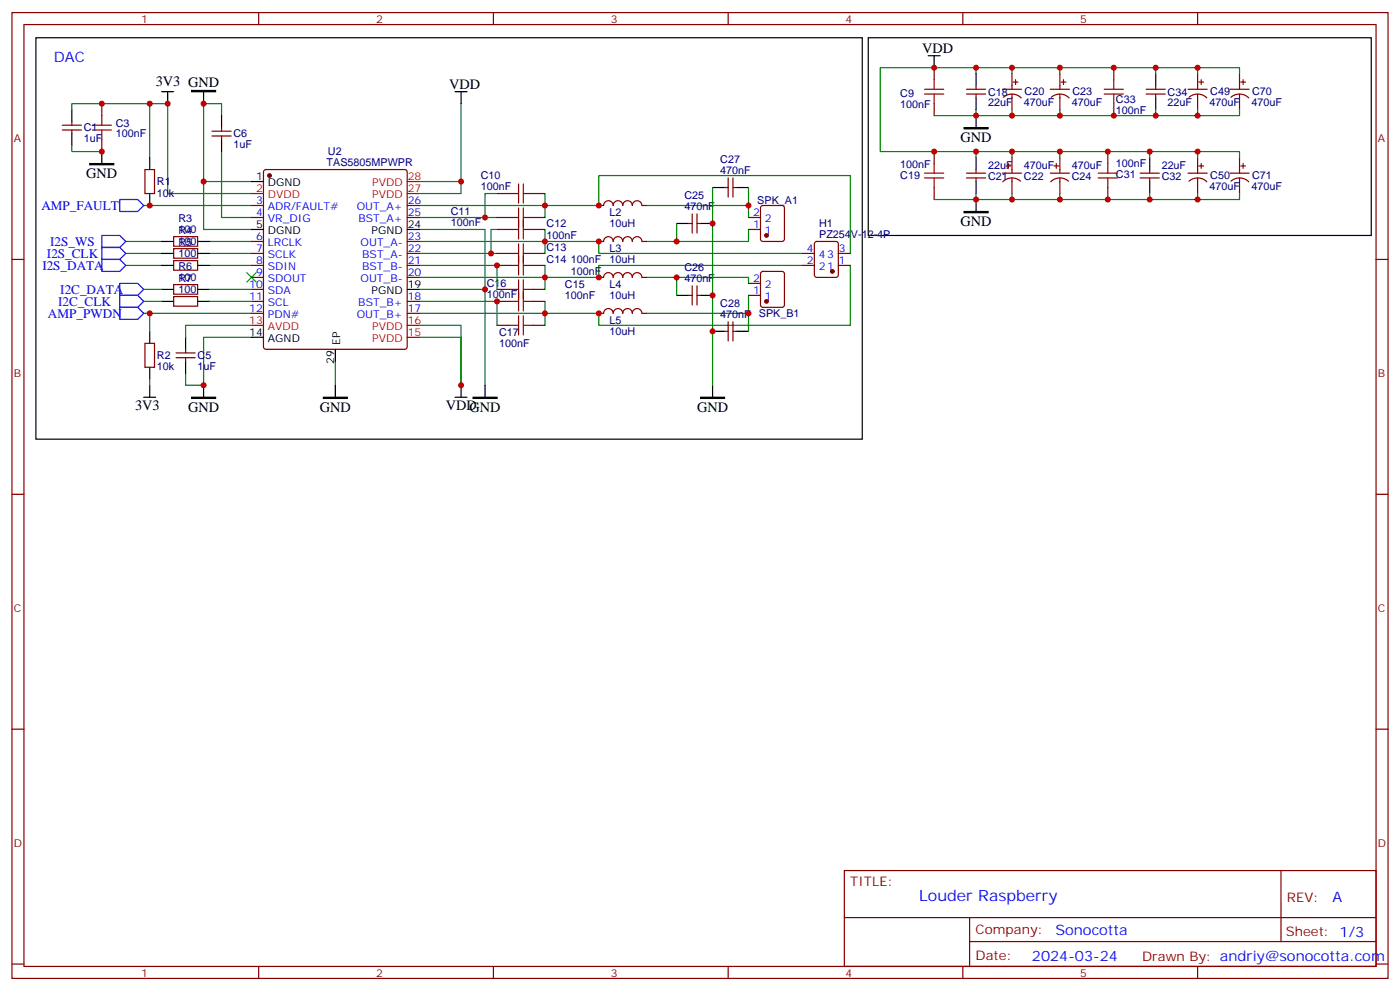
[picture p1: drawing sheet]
<svg xmlns="http://www.w3.org/2000/svg" width="412mm" height="292mm" viewBox="0 0 412 292" stroke-linecap="round" stroke-linejoin="round" font-family="sans-serif">
<g fill="none" stroke="#870000" stroke-width=".35">
<path d="M3.5 3.7h405.4v284.3h-405.4zM7.1 7.2h398.2v277.3h-398.2zM76.2 3.7v3.5M145.3 3.7v3.5M214.5 3.7v3.5M275.2 19.9v3.6M283.6 3.7v3.5M328.1 19.9v3.6M352.8 3.7v3.5M18.3 38.3h5.7M18.3 36.9h5.7M21.2 35.8v1.1"/>
<path d="M21.2 38.3v1M30 30.5v3.5M62.4 38.6h5.7M65.3 37.6v1M275.2 30.5v3.5M284.7 26.3h5.6M284.7 27.7h5.6M287.5 25.2v1.1M287.5 27.7v1.1M295.3 26.3h5.6M295.6 28.7a3.8 3.8 0 0 1 5.2 .1M298.1 21.7v4.6"/>
<path d="M298.1 27.7v4.6M298.4 24.2h1.5M299.2 23.5v1.4M309.4 26.3h5.6M309.7 28.7a3.8 3.8 0 0 1 5.2 .1M312.2 21.7v4.6M312.2 27.7v4.6M312.6 24.2h1.4M313.3 23.5v1.4M328.1 30.5v3.5M337.6 26.3h5.7M337.6 27.7h5.7"/>
<path d="M340.4 25.2v1.1M340.4 27.7v1.1M350 26.3h5.6M350.2 28.7a3.8 3.8 0 0 1 5.3 .1M352.8 21.7v4.6M352.8 27.7v4.6M353.1 24.2h1.4M353.8 23.5v1.4M362.3 26.3h5.6M362.6 28.7a3.8 3.8 0 0 1 5.2 .1M365.1 21.7v4.6M365.1 27.7v4.6"/>
<path d="M365.5 24.2h1.4M366.2 23.5v1.4M30 41.1v3.5M42.7 49.9h2.8v7.1h-2.8zM62.4 40h5.7M65.3 40v1.1M77.8 50.1l.5-.2h40.9l.5 .2 .2 .5v51.5l-.2 .5-.5 .2h-40.9l-.5-.2-.2-.5v-51.5zM146.4 57h3.5M157 57h3.5M213.4 55.2h1.1M214.5 52.4v5.6M215.9 52.4v5.6"/>
<path d="M215.9 55.2h1.1M275.2 44.6v3.6M275.2 55.2v3.5M284.7 51h5.6M284.7 52.4h5.6M287.5 49.9v1.1M287.5 52.4v1M295.3 51h5.6M296.3 48.9h1.4M297 48.2v1.4M298.1 46.4v4.6M298.1 52.4v4.6"/>
<path d="M300.6 53.4a3.8 3.8 0 0 0-5.2 .1M309.4 51h5.6M310.4 48.9h1.5M311.1 48.2v1.4M312.2 46.4v4.6M312.2 52.4v4.6M314.7 53.4a3.8 3.8 0 0 0-5.2 .1M326.3 44.6v3.6M326.3 55.2v3.5M335.8 51h5.7M335.8 52.4h5.7M338.7 49.9v1.1"/>
<path d="M338.7 52.4v1M350 51h5.6M350.2 53.4a3.8 3.8 0 0 1 5.3 .1M352.8 46.4v4.6M352.8 52.4v4.6M353.1 48.9h1.4M353.8 48.2v1.4M362.3 51h5.6M362.6 53.4a3.8 3.8 0 0 1 5.2 .1M365.1 46.4v4.6M365.1 52.4v4.6M365.5 48.9h1.4"/>
<path d="M366.2 48.2v1.4M3.5 76.4h3.6M51.2 69.7h7v2.8h-7zM51.2 73.2h7v2.8h-7zM51.2 76.7h7v2.9h-7zM74.1 60.5h3.5M74.1 64h3.5M74.1 71.1h3.5M74.1 74.6h3.5M74.1 78.1h3.5M119.9 60.5h3.6M119.9 64h3.6"/>
<path d="M119.9 71.1h3.6M119.9 74.6h3.6M119.9 78.1h3.6M146.4 64h3.5M146.4 74.6h3.5M146.4 78.1h3.5M146.4 67.6h3.5M157 64h3.5M157 74.6h3.5M157 78.1h3.5M157 67.6h3.5M176.4 71.1h1.4a1.41 1.41 0 0 1 1.4-1.4 1.41 1.41 0 0 1 1.4 1.4 1.41 1.41 0 0 1 1.4-1.4 1.41 1.41 0 0 1 1.4 1.4 1.41 1.41 0 0 1 1.5-1.4 1.41 1.41 0 0 1 1.4 1.4 1.41 1.41 0 0 1 1.4-1.4 1.41 1.41 0 0 1 1.4 1.4h1.4"/>
<path d="M176.4 60.5h1.4M177.8 60.5a1.41 1.41 0 0 1 1.4-1.4 1.41 1.41 0 0 1 1.4 1.4M180.6 60.5a1.41 1.41 0 0 1 1.4-1.4 1.41 1.41 0 0 1 1.4 1.4M183.4 60.5a1.41 1.41 0 0 1 1.5-1.4 1.41 1.41 0 0 1 1.4 1.4M186.3 60.5a1.41 1.41 0 0 1 1.4-1.4 1.41 1.41 0 0 1 1.4 1.4h1.4M202.8 65.8h1.1M203.9 63v5.6M205.3 63v5.6M205.3 65.8h1.1M220.5 64h3.5M220.5 67.6h3.5M224.2 60.7l.5-.2h5.7l.6 .4 .1 9.5-.5 .6-5.9 .1-.6-.5-.1-9.4z"/>
<path d="M236.4 74.6h3.5M236.4 78.1h3.5M240.1 71.3l.5-.2h5.6l.7 .4v9.5l-.4 .6-5.9 .1-.7-.5v-9.4zM246.9 74.6h3.6M246.9 78.1h3.6M405.3 76.4h3.6M51.2 83.8h7v2.8h-7zM51.2 87.3h7v2.8h-7zM74.1 81.7h3.5M74.1 85.2h3.5M74.1 88.7h3.5M74.1 92.3h3.5"/>
<path d="M119.9 81.7h3.6M119.9 88.7h3.6M119.9 92.3h3.6M146.4 85.2h3.5M146.4 88.7h3.5M146.4 95.8h3.5M157 85.2h3.5M157 88.7h3.5M157 95.8h3.5M176.4 81.7h1.4a1.41 1.41 0 0 1 1.4-1.4 1.41 1.41 0 0 1 1.4 1.4 1.41 1.41 0 0 1 1.4-1.4 1.41 1.41 0 0 1 1.4 1.4 1.41 1.41 0 0 1 1.5-1.4 1.41 1.41 0 0 1 1.4 1.4 1.41 1.41 0 0 1 1.4-1.4 1.41 1.41 0 0 1 1.4 1.4h1.4M176.4 92.3l1.4-.1a1.41 1.41 0 0 1 1.4-1.4 1.41 1.41 0 0 1 1.4 1.5 1.41 1.41 0 0 1 1.4-1.5 1.41 1.41 0 0 1 1.4 1.5 1.41 1.41 0 0 1 1.5-1.5 1.41 1.41 0 0 1 1.4 1.5 1.41 1.41 0 0 1 1.4-1.5 1.41 1.41 0 0 1 1.4 1.5h1.4M202.8 87h1.1"/>
<path d="M203.9 84.1v5.7M205.3 87h1.1M205.3 84.1v5.7M213.4 97.5h1.1M214.5 94.7v5.7M215.9 94.7v5.7M215.9 97.5h1.1M220.5 87h3.5M220.5 83.4h3.5M224.2 80.1l.5-.2h5.7l.6 .4 .1 9.5-.5 .6-5.9 .1-.6-.5-.1-9.4zM42.7 101.1h2.8v7h-2.8zM51.9 105.3h5.6"/>
<path d="M51.9 103.9h5.6M54.7 102.8v1.1M54.7 105.3v1.1M3.5 145.5h3.6M405.3 145.5h3.6M3.5 214.7h3.6M405.3 214.7h3.6M248.7 256.3h156.6v28.2h-156.6zM377.3 256.3v20.9M248.7 270.1h156.5M285.6 277.2h119.6M285.6 270.1v14.2"/>
<path d="M3.5 283.8h3.6M76.2 284.5v3.5M145.3 284.5v3.5M214.5 284.5v3.5M283.6 284.5v3.5M352.8 284.5v3.5M405.3 283.8h3.6"/>
</g>
<g fill="none" stroke="#000" stroke-width=".35">
<path d="M10.6 11.1h243.4v118.2h-243.4zM255.8 11.1h148.1v58.2h-148.1zM273.4 16.4h3.5M275.2 16.4v3.5M21.2 32.3v3.5M21.2 39.3v3.6M47.6 27h3.6M49.4 27v3.5M60 27v3.5M65.3 34v3.6M134.1 27h3.5M135.8 27v3.5"/>
<path d="M287.5 21.7v3.5M287.5 28.8v3.5M287.5 34v3.6M340.4 21.7v3.5M340.4 28.8v3.5M30 44.6v3.6M44.1 46.4v3.5M44.1 57v3.5M65.3 41.1v3.5M74.1 53.4h3.5M209.9 55.2h3.5M217 55.2h3.5"/>
<path d="M287.5 46.4v3.5M287.5 53.4v3.6M287.5 58.7v3.6M338.7 46.4v3.5M338.7 53.4v3.6M47.6 71.1h3.6M47.6 74.6h3.6M47.6 78.1h3.6M58.2 71.1h3.5M58.2 74.6h3.5M58.2 78.1h3.5M74.1 67.6h3.5"/>
<path d="M119.9 67.6h3.6M199.3 65.8h3.5M206.4 65.8h3.5M44.1 97.5v3.6M47.6 85.2h3.6M47.6 88.7h3.6M54.7 99.3v3.5M58.2 85.2h3.5M58.2 88.7h3.5M74.1 99.3h3.5M119.9 85.2h3.6M199.3 87h3.5"/>
<path d="M206.4 87h3.5M209.9 97.5h3.5M217 97.5h3.5M42.3 116.9h3.6M44.1 108.1v3.6M44.1 113.4v3.5M54.7 106.4v3.5M60 113.4v3.5M98.8 102.8v3.6M98.8 113.4v3.5M134.1 116.9h3.5M135.8 113.4v3.5"/>
<path d="M142.9 113.4v3.5M209.9 113.4v3.5"/>
</g>
<g fill="none" stroke="#008700" stroke-width=".35">
<path d="M287.5 19.9v1.8M298.1 19.9h14.1v1.8M312.2 19.9h28.2v1.8M340.4 19.9h12.4v1.8M352.8 19.9h12.3v1.8M44.1 30.5h-22.9v1.8M65.3 34v-3.5h-5.3v22.9h14.1M135.8 30.5v26.5h-12.3M287.5 32.3v1.7M298.1 32.3v1.7h-22.9M298.1 21.7v-1.8h-38.8v24.7h28.2v1.8M312.2 32.3v1.7h-14.1"/>
<path d="M340.4 32.3v1.7h-28.2M352.8 32.3v1.7h-12.4M365.1 32.3v1.7h-12.3M21.2 42.9v1.7h8.8M44.1 46.4v-15.9h5.3v26.5h24.7M60 53.4v14.2h14.1M65.3 44.6v19.4h8.8M123.5 53.4h12.3M146.4 57h-3.5v7M160.5 57v7M209.9 55.2v58.2M220.5 55.2v5.3"/>
<path d="M287.5 44.6h10.6v1.8M287.5 57v1.7h-12.3M298.1 44.6h14.1v1.8M298.1 57v1.7h-10.6M312.2 57v1.7h-14.1M312.2 44.6h26.5v1.8M338.7 57v1.7h-26.5M338.7 44.6h14.1v1.8M352.8 57v1.7h-14.1M352.8 44.6h12.3v1.8M365.1 57v1.7h-12.3M37 78.1h10.6"/>
<path d="M37 74.6h10.6M37 71.1h10.6M42.3 60.5h31.8M61.7 78.1h12.4M61.7 74.6h12.4M61.7 71.1h12.4M123.5 74.6h22.9M123.5 71.1h52.9v3.5h60M123.5 60.5h52.9v-8.8h74.1v22.9M123.5 67.6h19.4v17.6M123.5 78.1h22.9v7.1M123.5 64h22.9"/>
<path d="M146.4 67.6h-1.8v7M160.5 67.6v7M160.5 78.1v7.1M190.5 60.5h30v3.5M199.3 65.8v5.3M220.5 67.6v3.5h-30M236.4 78.1h-60v3.6h-52.9M250.5 78.1v17.7h-74.1v-3.5h-52.9M42.3 92.3h31.8M42.3 85.2h5.3M42.3 88.7h5.3M44.1 92.3v5.2"/>
<path d="M61.7 85.2h12.4M61.7 88.7h12.4M74.1 99.3h-14.1v14.1h-5.3v-3.5M74.1 95.8h-19.4v3.5M123.5 88.7h22.9v7.1M123.5 95.8h12.3v17.6v-14.1h-12.3M123.5 85.2h19.4v28.2M160.5 88.7v7.1M190.5 81.7h30v1.7M199.3 81.7v5.3M220.5 87v5.3h-30M220.5 92.3v5.2"/>
<path d="M44.1 111.7v1.7M98.8 106.4v7"/>
</g>
<path d="M35.3 58.7h5.3l1.7 1.8-1.7 1.8h-5.3zM30 76.4h5.3l1.7 1.7-1.7 1.8h-5.3zM30 72.8h5.3l1.7 1.8-1.7 1.8h-5.3zM30 69.3h5.3l1.7 1.8-1.7 1.7h-5.3zM35.3 90.5h5.3l1.7 1.8-1.7 1.7h-5.3zM35.3 87h5.3l1.7 1.7-1.7 1.8h-5.3zM35.3 83.4h5.3l1.7 1.8-1.7 1.8h-5.3z" fill="none" stroke="#00f" stroke-width=".35"/>
<path d="M56.4 26.6h7.1v.4h-7.1zM284 37.6h7v.3h-7zM26.5 48.2h7v.3h-7zM284 62.3h7v.3h-7zM56.4 116.9h7.1v.4h-7.1zM95.2 116.9h7.1v.4h-7.1zM139.3 116.9h7.1v.4h-7.1zM206.4 116.9h7v.4h-7z" fill="#000" stroke="#000" stroke-width=".35"/>
<path d="M72.7 80.3l2.8 2.8M75.5 80.3l-2.8 2.8" fill="none" stroke="#3c3" stroke-width=".35"/>
<g fill="#870000" stroke="#870000" stroke-width=".35">
<circle cx="79.4" cy="51.7" r=".53"/>
<circle cx="225.8" cy="88.7" r=".53"/>
<circle cx="225.8" cy="69.3" r=".53"/>
<circle cx="245.2" cy="79.9" r=".53"/>
</g>
<path d="M74.1 57h3.5M119.9 57h3.6M119.9 53.4h3.6M74.1 95.8h3.5M119.9 95.8h3.6M119.9 99.3h3.6" fill="none" stroke="#f00" stroke-width=".35"/>
<g fill="none" stroke="#a10000" stroke-width=".35">
<path d="M27.2 38.3h5.6M27.2 36.9h5.6M30 34v2.9M30 38.3v2.8M272.3 27.7h5.7M272.3 26.3h5.7M275.2 23.5v2.8M275.2 27.7v2.8M325.3 27.7h5.6M325.3 26.3h5.6M328.1 23.5v2.8M328.1 27.7v2.8"/>
<path d="M149.9 57h2.9M152.8 54.2v5.6M154.2 57h2.8M154.2 54.2v5.6M272.3 51h5.7M272.3 52.4h5.7M275.2 48.2v2.8M275.2 52.4v2.8M323.5 51h5.6M323.5 52.4h5.6M326.3 48.2v2.8M326.3 52.4v2.8"/>
<path d="M149.9 64h2.9M149.9 74.6h2.9M149.9 67.6h2.9M149.9 78.1h2.9M152.8 61.2v9.2M152.8 71.8v9.2M154.2 61.2v9.2M154.2 71.8v9.2M154.2 64h2.8M154.2 74.6h2.8M154.2 67.6h2.8M154.2 78.1h2.8"/>
<path d="M149.9 88.7h2.9M149.9 95.8h2.9M149.9 85.2h2.9M152.8 82.4v9.1M152.8 93v5.6M154.2 82.4v9.1M154.2 93v5.6M154.2 88.7h2.8M154.2 95.8h2.8M154.2 85.2h2.8"/>
</g>
<g fill="#c00">
<circle cx="60" cy="30.5" r=".88"/>
<circle cx="160.5" cy="60.5" r=".88"/>
<circle cx="160.5" cy="71.1" r=".88"/>
<circle cx="160.5" cy="81.7" r=".88"/>
<circle cx="160.5" cy="92.3" r=".88"/>
<circle cx="49.4" cy="30.5" r=".88"/>
<circle cx="142.9" cy="85.2" r=".88"/>
<circle cx="60" cy="53.4" r=".88"/>
<circle cx="44.1" cy="60.5" r=".88"/>
<circle cx="60" cy="113.4" r=".88"/>
<circle cx="44.1" cy="92.3" r=".88"/>
<circle cx="220.5" cy="92.3" r=".88"/>
<circle cx="199.3" cy="81.7" r=".88"/>
<circle cx="199.3" cy="71.1" r=".88"/>
<circle cx="220.5" cy="60.5" r=".88"/>
<circle cx="209.9" cy="87" r=".88"/>
<circle cx="209.9" cy="65.8" r=".88"/>
<circle cx="209.9" cy="97.5" r=".88"/>
<circle cx="30" cy="44.6" r=".88"/>
<circle cx="44.1" cy="30.5" r=".88"/>
<circle cx="30" cy="30.5" r=".88"/>
<circle cx="142.9" cy="64" r=".88"/>
<circle cx="144.6" cy="74.6" r=".88"/>
<circle cx="146.4" cy="88.7" r=".88"/>
<circle cx="146.4" cy="78.1" r=".88"/>
<circle cx="176.4" cy="71.1" r=".88"/>
<circle cx="176.4" cy="60.5" r=".88"/>
<circle cx="176.4" cy="81.7" r=".88"/>
<circle cx="176.4" cy="92.3" r=".88"/>
<circle cx="287.5" cy="34" r=".88"/>
<circle cx="287.5" cy="19.9" r=".88"/>
<circle cx="275.2" cy="19.9" r=".88"/>
<circle cx="298.1" cy="19.9" r=".88"/>
<circle cx="298.1" cy="34" r=".88"/>
<circle cx="135.8" cy="53.4" r=".88"/>
<circle cx="275.2" cy="44.6" r=".88"/>
<circle cx="287.5" cy="44.6" r=".88"/>
<circle cx="298.1" cy="44.6" r=".88"/>
<circle cx="287.5" cy="58.7" r=".88"/>
<circle cx="298.1" cy="58.7" r=".88"/>
<circle cx="135.8" cy="113.4" r=".88"/>
<circle cx="312.2" cy="44.6" r=".88"/>
<circle cx="326.3" cy="44.6" r=".88"/>
<circle cx="312.2" cy="58.7" r=".88"/>
<circle cx="326.3" cy="58.7" r=".88"/>
<circle cx="312.2" cy="34" r=".88"/>
<circle cx="328.1" cy="34" r=".88"/>
<circle cx="312.2" cy="19.9" r=".88"/>
<circle cx="328.1" cy="19.9" r=".88"/>
<circle cx="338.7" cy="44.6" r=".88"/>
<circle cx="338.7" cy="58.7" r=".88"/>
<circle cx="340.4" cy="19.9" r=".88"/>
<circle cx="340.4" cy="34" r=".88"/>
<circle cx="352.8" cy="19.9" r=".88"/>
<circle cx="352.8" cy="44.6" r=".88"/>
<circle cx="352.8" cy="58.7" r=".88"/>
<circle cx="352.8" cy="34" r=".88"/>
</g>
<text font-size="4.6" fill="#00f" x="270.8" y="265.3">Louder Raspberry</text>
<g font-size="4.2">
<text x="271.6" y="15.7">VDD</text>
<text x="45.9" y="25.2">3V3 GND</text>
<text x="132.3" y="26.3">VDD</text>
<text x="282.9" y="41.8">GND</text>
<text x="25.4" y="52.4">GND</text>
<text x="282.9" y="66.5">GND</text>
<text x="39.8" y="120.8">3V3</text>
<text x="55.4" y="121.2">GND</text>
<text x="94.2" y="121.2">GND</text>
<text x="131.3" y="120.8">VDD</text>
<text x="138.3" y="121.2">GND</text>
<text x="205.3" y="121.2">GND</text>
</g>
<g font-size="4.2" fill="#00f">
<text x="15.9" y="18.2">DAC</text>
<text x="392.5" y="265.6">A</text>
<text x="310.9" y="275.1">Sonocotta</text>
<text x="304" y="282.9">2024-03-24</text>
</g>
<g font-size="3.9" fill="#00f">
<text x="12.2" y="61.7">AMP_FAULT</text>
<text x="13.8" y="75.9">I2S_CLK</text>
<text x="14.8" y="72.3">I2S_WS</text>
<text x="12.5" y="79.4">I2S_DATA</text>
<text x="17.2" y="90">I2C_CLK</text>
<text x="17.8" y="86.4">I2C_DATA</text>
<text x="14.1" y="93.5">AMP_PWDN</text>
</g>
<g font-size="3.9" fill="#800">
<text x="250.5" y="260.9">TITLE:</text>
<text x="379.1" y="265.6">REV:</text>
<text x="287.4" y="275.1">Company:</text>
<text x="378.7" y="275.7">Sheet: 1/3</text>
<text x="287.4" y="282.8">Date:</text>
<text x="336.4" y="282.8">Drawn By: andriy@sonocotta.com</text>
</g>
<g font-size="3.2" fill="#800">
<text x="41.6" y="6.7">1</text>
<text x="110.8" y="6.7">2</text>
<text x="179.9" y="6.7">3</text>
<text x="249.1" y="6.7">4</text>
<text x="318.2" y="6.7">5</text>
<text x="4.1" y="41.8">A</text>
<text x="405.9" y="41.8">A</text>
<text x="4.1" y="110.9">B</text>
<text x="405.9" y="110.9">B</text>
<text x="4.1" y="180.1">C</text>
<text x="405.9" y="180.1">C</text>
<text x="4.1" y="249.2">D</text>
<text x="405.9" y="249.2">D</text>
<text x="41.6" y="287.5">1</text>
<text x="110.8" y="287.5">2</text>
<text x="179.9" y="287.5">3</text>
<text x="249.1" y="287.5">4</text>
<text x="318.2" y="287.5">5</text>
</g>
<g font-size="3.2" fill="#000080">
<text x="265.2" y="28.5">C9</text>
<text x="291" y="28.1">C18</text>
<text x="301.8" y="28.1">C20</text>
<text x="315.9" y="28.1">C23</text>
<text x="344" y="28.1">C34</text>
<text x="356.5" y="28.1">C49</text>
<text x="368.9" y="28.1">C70</text>
<text x="265.2" y="31.7">100nF</text>
<text x="291" y="31.3">22uF</text>
<text x="301.6" y="31.3">470uF</text>
<text x="315.7" y="31.3">470uF</text>
<text x="328.7" y="33.5">100nF</text>
<text x="328.7" y="30.3">C33</text>
<text x="344" y="31.3">22uF</text>
<text x="356.3" y="31.3">470uF</text>
<text x="368.7" y="31.3">470uF</text>
<text x="24.7" y="41.9">1uF</text>
<text x="24.7" y="38.7">C1</text>
<text x="34.1" y="40.5">100nF</text>
<text x="34.1" y="37.3">C3</text>
<text x="68.8" y="40.5">C6</text>
<text x="68.8" y="43.7">1uF</text>
<text x="96.6" y="45.6">U2</text>
<text x="96.2" y="48.9">TAS5805MPWPR</text>
<text x="141.6" y="52.8">C10</text>
<text x="212.2" y="51.3">470nF</text>
<text x="212.2" y="48.1">C27</text>
<text x="265.2" y="49.4">100nF</text>
<text x="265.2" y="52.6">C19</text>
<text x="291" y="49.8">22uF</text>
<text x="291" y="53">C21</text>
<text x="301.6" y="49.8">470uF</text>
<text x="301.6" y="53">C22</text>
<text x="315.7" y="49.8">470uF</text>
<text x="315.7" y="53">C24</text>
<text x="328.7" y="49.3">100nF</text>
<text x="328.7" y="52.5">C31</text>
<text x="342.2" y="49.8">22uF</text>
<text x="342.2" y="53">C32</text>
<text x="356.5" y="52.8">C50</text>
<text x="368.9" y="52.8">C71</text>
<text x="46.2" y="57.9">10k</text>
<text x="46.2" y="54.6">R1</text>
<text x="141.6" y="56.1">100nF</text>
<text x="201.6" y="58.7">C25</text>
<text x="223.1" y="59.9">SPK_A1</text>
<text x="356.3" y="56">470uF</text>
<text x="368.7" y="56">470uF</text>
<text x="52.6" y="65.4">R3</text>
<text x="132.8" y="63.4">C11</text>
<text x="179.5" y="63.6">L2</text>
<text x="201.6" y="61.9">470nF</text>
<text x="52.6" y="68.6">100</text>
<text x="52.6" y="68.9">R4</text>
<text x="132.8" y="66.7">100nF</text>
<text x="161" y="70.2">100nF</text>
<text x="161" y="67">C12</text>
<text x="179.5" y="67">10uH</text>
<text x="241.3" y="70">PZ254V-12-4P</text>
<text x="241.3" y="66.8">H1</text>
<text x="52.6" y="72.1">100</text>
<text x="52.6" y="75.7">100</text>
<text x="52.6" y="72.5">R5</text>
<text x="161" y="74">C13</text>
<text x="161" y="77.5">C14</text>
<text x="168.2" y="77.6">100nF</text>
<text x="179.5" y="77.5">10uH</text>
<text x="179.5" y="74.2">L3</text>
<text x="52.6" y="82.7">100</text>
<text x="52.6" y="79.5">R6</text>
<text x="52.6" y="83.1">R7</text>
<text x="168.2" y="81.1">100nF</text>
<text x="201.6" y="83.1">470nF</text>
<text x="201.6" y="79.9">C26</text>
<text x="52.6" y="86.3">100</text>
<text x="143.4" y="87.8">100nF</text>
<text x="143.4" y="84.6">C16</text>
<text x="166.4" y="88.1">100nF</text>
<text x="166.4" y="84.9">C15</text>
<text x="179.5" y="88.1">10uH</text>
<text x="179.5" y="84.8">L4</text>
<text x="179.5" y="95.4">L5</text>
<text x="212.2" y="93.7">470nF</text>
<text x="212.2" y="90.5">C28</text>
<text x="223.5" y="93.4">SPK_B1</text>
<text x="147" y="99">C17</text>
<text x="179.5" y="98.7">10uH</text>
<text x="46.2" y="105.7">R2</text>
<text x="58.2" y="105.7">C5</text>
<text x="147" y="102.2">100nF</text>
<text x="46.2" y="109">10k</text>
<text x="58.2" y="108.9">1uF</text>
</g>
<g font-size="3.2">
<text x="75.4" y="53.1">1</text>
<text x="78.9" y="54.9">DGND</text>
<text x="75.4" y="67.2">5</text>
<text x="78.9" y="69">DGND</text>
<text x="109.4" y="69">PGND</text>
<text x="120.1" y="67.2">24</text>
<text x="109.4" y="86.6">PGND</text>
<text x="120.1" y="84.8">19</text>
<text x="73.4" y="99">14</text>
<text x="78.9" y="100.7">AGND</text>
<text x="100.2" y="101.5" transform="rotate(-90 100.2 101.5)">EP</text>
<text x="98.4" y="107" transform="rotate(-90 98.4 107)">29</text>
</g>
<g font-size="3.2" fill="#f00">
<text x="120.1" y="53.1">28</text>
<text x="75.4" y="56.6">2</text>
<text x="78.9" y="58.4">DVDD</text>
<text x="109.7" y="58.4">PVDD</text>
<text x="109.7" y="54.9">PVDD</text>
<text x="120.1" y="56.6">27</text>
<text x="73.4" y="95.4">13</text>
<text x="120.1" y="95.4">16</text>
<text x="78.9" y="97.2">AVDD</text>
<text x="109.7" y="100.7">PVDD</text>
<text x="109.7" y="97.2">PVDD</text>
<text x="120.1" y="99">15</text>
</g>
<g font-size="3.2" fill="#00f">
<text x="75.4" y="60.1">3</text>
<text x="75.4" y="63.7">4</text>
<text x="78.9" y="61.9">ADR/FAULT#</text>
<text x="78.9" y="65.4">VR_DIG</text>
<text x="105.1" y="61.9">OUT_A+</text>
<text x="105.6" y="65.4">BST_A+</text>
<text x="120.1" y="63.7">25</text>
<text x="120.1" y="60.1">26</text>
<text x="221.8" y="63.7">2</text>
<text x="225.3" y="65.4">2</text>
<text x="75.4" y="70.7">6</text>
<text x="120.1" y="70.7">23</text>
<text x="221.8" y="67.2">1</text>
<text x="225.3" y="69">1</text>
<text x="75.4" y="74.3">7</text>
<text x="75.4" y="77.8">8</text>
<text x="78.9" y="72.5">LRCLK</text>
<text x="78.9" y="76">SCLK</text>
<text x="106.2" y="72.5">OUT_A-</text>
<text x="106.7" y="76">BST_A-</text>
<text x="120.1" y="77.8">21</text>
<text x="120.1" y="74.3">22</text>
<text x="237.7" y="74.3">4</text>
<text x="237.7" y="77.8">2</text>
<text x="241.2" y="76">43</text>
<text x="247.1" y="77.8">1</text>
<text x="247.1" y="74.3">3</text>
<text x="75.4" y="81.3">9</text>
<text x="78.9" y="79.6">SDIN</text>
<text x="78.9" y="83.1">SDOUT</text>
<text x="106.2" y="83.1">OUT_B-</text>
<text x="106.7" y="79.6">BST_B-</text>
<text x="120.1" y="81.3">20</text>
<text x="221.8" y="83.1">2</text>
<text x="241.2" y="79.6">21</text>
<text x="73.4" y="84.8">10</text>
<text x="73.4" y="88.4">11</text>
<text x="78.9" y="86.6">SDA</text>
<text x="120.1" y="88.4">18</text>
<text x="221.8" y="86.6">1</text>
<text x="225.3" y="88.4">1</text>
<text x="225.3" y="84.8">2</text>
<text x="73.4" y="91.9">12</text>
<text x="78.9" y="90.1">SCL</text>
<text x="78.9" y="93.7">PDN#</text>
<text x="105.1" y="93.7">OUT_B+</text>
<text x="105.6" y="90.1">BST_B+</text>
<text x="120.1" y="91.9">17</text>
</g>
</svg>
